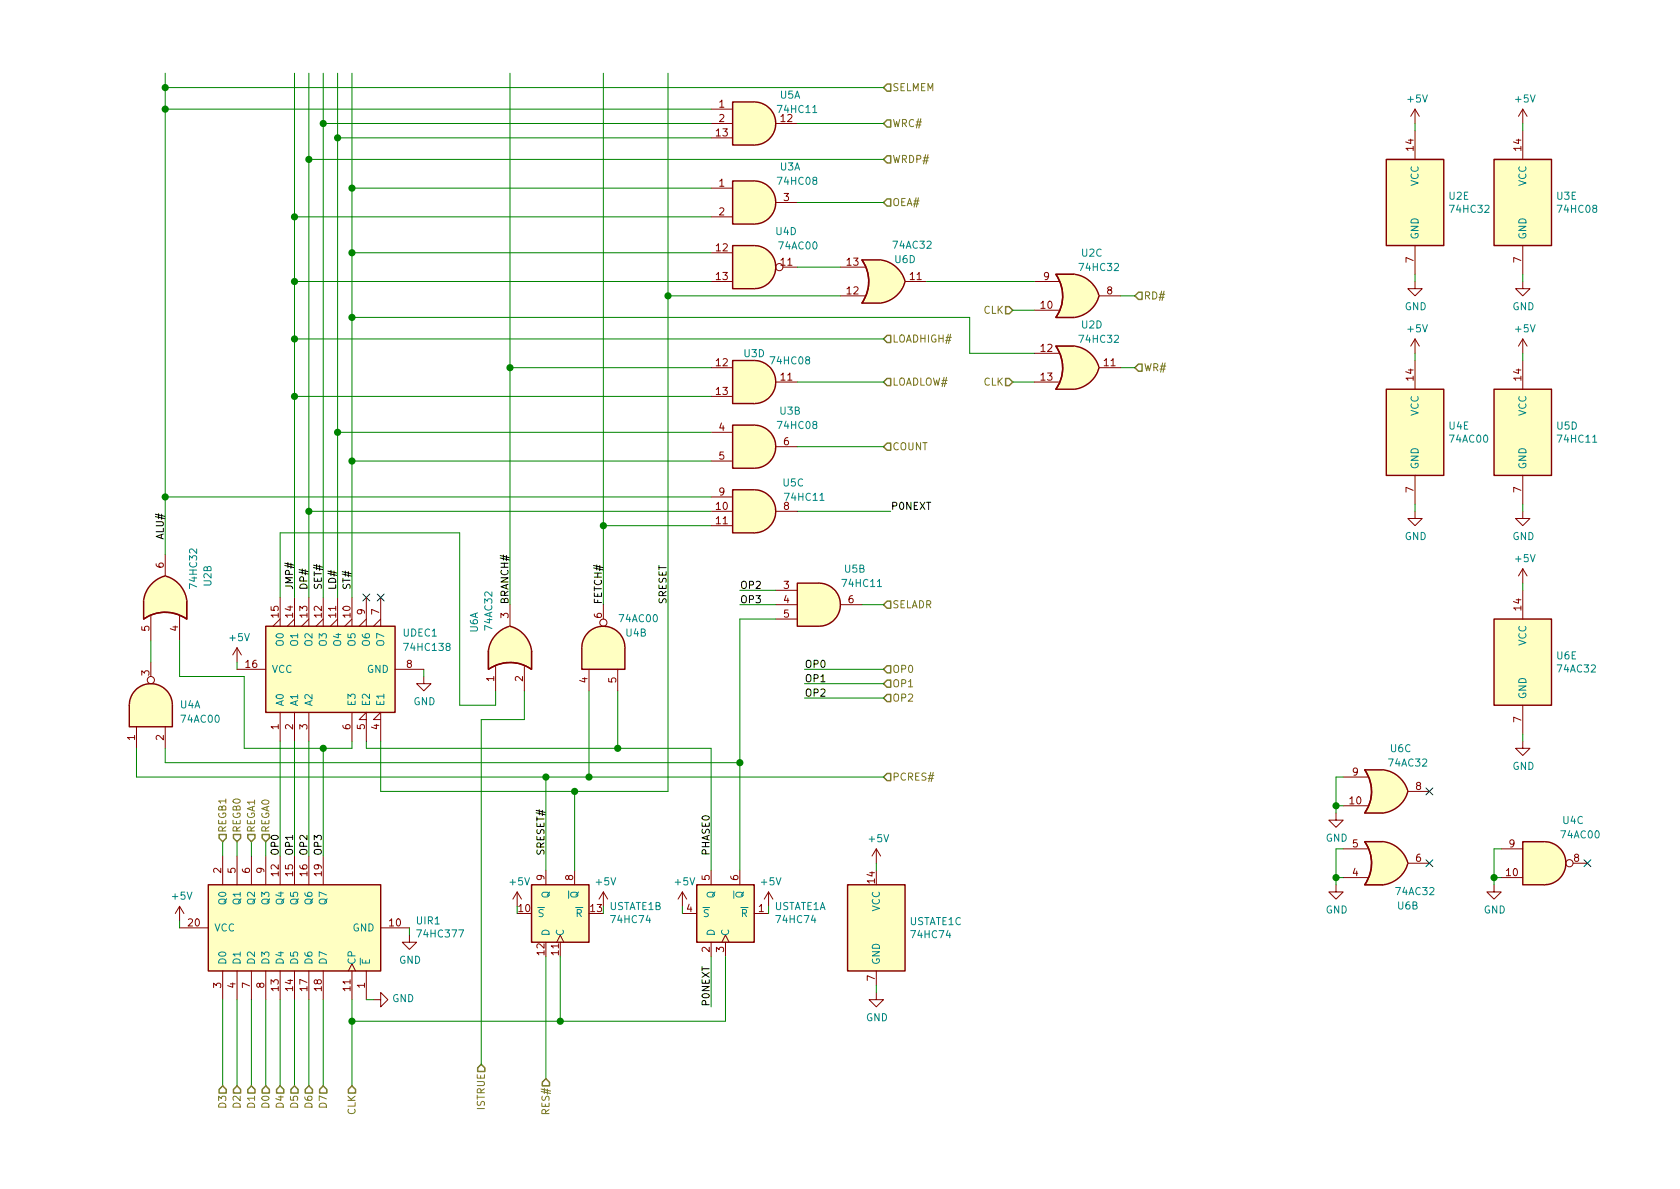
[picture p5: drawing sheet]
<svg xmlns="http://www.w3.org/2000/svg" width="297mm" height="210mm" viewBox="0 0 297 210" stroke-linecap="round" stroke-linejoin="round" font-family="sans-serif">
<g fill="#ffffc2" stroke="#ffffc2" stroke-width=".18">
<path d="M36.8 156.5h30.5v15.2h-30.5z"/>
<path d="M123.2 156.5h10.1v10.1h-10.1z"/>
<path d="M94 156.5h10.1v10.1h-10.1z"/>
<path d="M149.9 156.5h10.1v15.2h-10.1z"/>
<path d="M24 122a3.8 3.8 0 0 1 4.1-.8 3.8 3.8 0 0 1 2.4 3.5h-7.6a3.8 3.8 0 0 1 1.1-2.7z"/>
<path d="M22.9 124.7h7.6v3.8h-7.6z"/>
<path d="M104 111.9a3.8 3.8 0 0 1 4.1-.9 3.8 3.8 0 0 1 2.4 3.5h-7.6a3.8 3.8 0 0 1 1.1-2.6z"/>
<path d="M102.9 114.5h7.6v3.9h-7.6z"/>
<path d="M133.3 32a3.8 3.8 0 0 1 3.9 3.8 3.8 3.8 0 0 1-3.9 3.8z"/>
<path d="M129.5 32h3.8v7.6h-3.8z"/>
<path d="M133.3 75.2a3.8 3.8 0 0 1 3.9 3.8 3.8 3.8 0 0 1-3.9 3.8z"/>
<path d="M129.5 75.2h3.8v7.6h-3.8z"/>
<path d="M144.8 103.1a3.8 3.8 0 0 1 3.8 3.8 3.8 3.8 0 0 1-3.8 3.8z"/>
<path d="M141 103.1h3.8v7.6h-3.8z"/>
<path d="M133.3 18a3.8 3.8 0 0 1 3.9 3.8 3.8 3.8 0 0 1-3.9 3.8z"/>
<path d="M129.5 18h3.8v7.6h-3.8z"/>
<path d="M189.9 48.5a5.2 5.2 0 0 1 4.4 3.8l-5 1.3z"/>
<path d="M189.3 51l5 1.3a5.2 5.2 0 0 1-4.4 3.9z"/>
<path d="M186.7 56.1h3.2z"/>
<path d="M186.7 48.5h3.2z"/>
<path d="M186.7 48.5h3.2v7.6h-3.2a6.7 6.7 0 0 0 0-7.6z"/>
<path d="M273 148.8a3.8 3.8 0 0 1 3.9 3.8 3.8 3.8 0 0 1-3.9 3.9z"/>
<path d="M269.2 148.8h3.8v7.7h-3.8z"/>
<path d="M245.1 68.8h10.2v15.3h-10.2z"/>
<path d="M264.2 68.8h10.1v15.3h-10.1z"/>
<path d="M264.2 28.2h10.1v15.2h-10.1z"/>
<path d="M245.1 28.2h10.2v15.2h-10.2z"/>
<path d="M133.3 86.6a3.8 3.8 0 0 1 3.9 3.8 3.8 3.8 0 0 1-3.9 3.8z"/>
<path d="M129.5 86.6h3.8v7.6h-3.8z"/>
<path d="M29.2 101.8a5.2 5.2 0 0 1 3.8 4.5l-5.1 .6z"/>
<path d="M26.9 103.2l1-.8 1.3-.6 1.3 5.1-5.1-.6a5.1 5.1 0 0 1 1.5-3.1z"/>
<path d="M25.4 106.3v3.2z"/>
<path d="M33 106.3v3.2z"/>
<path d="M25.4 106.3h7.6v3.2a6.6 6.6 0 0 0-7.6 0z"/>
<path d="M133.3 63.7a3.8 3.8 0 0 1 3.9 3.9 3.8 3.8 0 0 1-3.9 3.8z"/>
<path d="M129.5 63.7h3.8v7.7h-3.8z"/>
<path d="M189.9 61.2a5.2 5.2 0 0 1 4.4 3.8l-5 1.3z"/>
<path d="M189.3 63.7l5 1.3a5.2 5.2 0 0 1-4.4 3.9z"/>
<path d="M186.7 68.8h3.2z"/>
<path d="M186.7 61.2h3.2z"/>
<path d="M186.7 61.2h3.2v7.6h-3.2a6.7 6.7 0 0 0 0-7.6z"/>
<path d="M133.3 43.4a3.8 3.8 0 0 1 3.9 3.8 3.8 3.8 0 0 1-3.9 3.8z"/>
<path d="M129.5 43.4h3.8v7.6h-3.8z"/>
<path d="M47 110.7h22.8v15.3h-22.8z"/>
<path d="M264.2 109.5h10.1v15.2h-10.1z"/>
<path d="M244.5 136.1a5.2 5.2 0 0 1 4.4 3.8l-5 1.4z"/>
<path d="M243.9 138.6l5 1.4a5.2 5.2 0 0 1-4.4 3.8z"/>
<path d="M241.3 143.8h3.2z"/>
<path d="M241.3 136.1h3.2z"/>
<path d="M241.3 136.1h3.2v7.7h-3.2a6.7 6.7 0 0 0 0-7.7z"/>
<path d="M155 48.5l5 1.3a5.2 5.2 0 0 1-4.4 3.8z"/>
<path d="M155.6 45.9a5.2 5.2 0 0 1 4.4 3.9l-5 1.3z"/>
<path d="M152.4 46h3.2z"/>
<path d="M152.4 53.6h3.2z"/>
<path d="M152.4 46h3.2v7.6h-3.2a6.6 6.6 0 0 0 0-7.6z"/>
<path d="M87.8 112.1l1.1-.9 1.2-.5 1.4 5-5.2-.5a5.1 5.1 0 0 1 1.5-3.1z"/>
<path d="M90.2 110.7a5.2 5.2 0 0 1 3.8 4.5l-5.2 .5z"/>
<path d="M94 115.2v3.2z"/>
<path d="M86.4 115.2v3.2z"/>
<path d="M86.4 115.2h7.6v3.2a6.7 6.7 0 0 0-7.6 0z"/>
<path d="M243.9 151.3l5 1.4a5.2 5.2 0 0 1-4.4 3.8z"/>
<path d="M244.5 148.8a5.2 5.2 0 0 1 4.4 3.8l-5 1.4z"/>
<path d="M241.3 148.8h3.2z"/>
<path d="M241.3 156.5h3.2z"/>
<path d="M241.3 148.8h3.2v7.7h-3.2a6.6 6.6 0 0 0 0-7.7z"/>
</g>
<g fill="none" stroke="#840000" stroke-width=".25">
<path d="M129.5 18h3.8a3.8 3.8 0 0 1 3.9 3.8 3.8 3.8 0 0 1-3.9 3.8h-3.8zM129.5 32h3.8a3.8 3.8 0 0 1 3.9 3.8 3.8 3.8 0 0 1-3.9 3.8h-3.8zM245.1 28.2h10.2v15.2h-10.2zM264.2 28.2h10.1v15.2h-10.1zM129.5 43.4h3.8a3.8 3.8 0 0 1 3.9 3.8 3.8 3.8 0 0 1-3.9 3.8h-3.8zM152.4 46h3.2h-3.2a6.7 6.7 0 0 1 0 7.6h3.2h-3.2a6.6 6.6 0 0 0 0-7.6M155.6 45.9a5.2 5.2 0 0 1 4.4 3.9M160 49.8a5.2 5.2 0 0 1-4.4 3.8M186.7 56.1h3.2M186.7 48.5h3.2M186.7 48.5a6.6 6.6 0 0 1 0 7.6M189.9 48.5a5.2 5.2 0 0 1 4.4 3.8"/>
<path d="M189.9 48.5h-3.2a6.6 6.6 0 0 1 0 7.6h3.2M194.3 52.3a5.2 5.2 0 0 1-4.4 3.9M129.5 75.2h3.8a3.8 3.8 0 0 1 3.9 3.8 3.8 3.8 0 0 1-3.9 3.8h-3.8zM129.5 63.7h3.8a3.8 3.8 0 0 1 3.9 3.9 3.8 3.8 0 0 1-3.9 3.8h-3.8zM186.7 61.2h3.2h-3.2a6.6 6.6 0 0 1 0 7.6h3.2h-3.2a6.7 6.7 0 0 0 0-7.6zM189.9 61.2a5.2 5.2 0 0 1 4.4 3.8M194.3 65a5.2 5.2 0 0 1-4.4 3.9M245.1 68.8h10.2v15.3h-10.2zM264.2 68.8h10.1v15.3h-10.1zM129.5 86.6h3.8a3.8 3.8 0 0 1 3.9 3.8 3.8 3.8 0 0 1-3.9 3.8h-3.8zM25.4 109.5v-3.2v3.2a6.7 6.7 0 0 1 7.6 0v-3.2v3.2M25.4 109.4a6.6 6.6 0 0 1 7.6 0"/>
<path d="M29.2 101.8a5.2 5.2 0 0 0-3.8 4.5M29.2 101.8a5.2 5.2 0 0 1 3.8 4.5M47 110.7h22.8v15.3h-22.8zM86.4 118.4v-3.2v3.2a6.6 6.6 0 0 1 7.6 0v-3.2v3.2M86.4 118.3a6.6 6.6 0 0 1 7.6 0M90.1 110.7a5.2 5.2 0 0 0-3.8 4.5M90.2 110.7a5.2 5.2 0 0 1 3.8 4.5M104 111.9a3.8 3.8 0 0 1 4.1-.9 3.8 3.8 0 0 1 2.4 3.5v3.9h-7.6v-3.9a3.8 3.8 0 0 1 1.1-2.6zM141 103.1h3.8a3.8 3.8 0 0 1 3.8 3.8 3.8 3.8 0 0 1-3.8 3.8h-3.8zM264.2 109.5h10.1v15.2h-10.1zM24 122a3.8 3.8 0 0 1 4.1-.8 3.8 3.8 0 0 1 2.4 3.5v3.8h-7.6v-3.8a3.8 3.8 0 0 1 1.1-2.7zM241.3 136.1h3.2h-3.2a6.6 6.6 0 0 1 0 7.7h3.2h-3.2"/>
<path d="M241.3 136.2a6.6 6.6 0 0 1 0 7.5M244.5 136.1a5.2 5.2 0 0 1 4.4 3.8M248.9 140a5.2 5.2 0 0 1-4.4 3.8M36.8 156.5h30.5v15.2h-30.5zM94 156.5h10.1v10.1h-10.1zM123.2 156.5h10.1v10.1h-10.1zM149.9 156.5h10.1v15.2h-10.1zM241.3 148.8h3.2M241.3 156.5h3.2M241.3 148.9a6.6 6.6 0 0 1 0 7.5M244.5 148.8a5.2 5.2 0 0 1 4.4 3.8M244.5 148.8h-3.2a6.7 6.7 0 0 1 0 7.7h3.2"/>
<path d="M248.9 152.7a5.2 5.2 0 0 1-4.4 3.8M269.2 148.8h3.8a3.8 3.8 0 0 1 3.9 3.8 3.8 3.8 0 0 1-3.9 3.9h-3.8z"/>
</g>
<g fill="none" stroke="#840000" stroke-width=".18">
<path d="M125.7 19.3h3.8M250.2 19.3v2.5M250.2 19.3l-.8 1.3M250.2 19.3l.8 1.3M269.2 19.3v2.5M269.2 19.3l-.7 1.3M269.2 19.3l.8 1.3M125.7 33.3h3.8M125.7 38.3h3.8M125.7 21.8h3.8M125.7 24.4h3.8M137.2 35.8h3.8"/>
<path d="M137.2 21.8h3.8M250.2 23.1v5.1M269.2 23.1v5.1M125.7 49.8h3.8M125.7 44.7h3.8M138.4 47.2h2.6M148.6 52.3h4.3M148.6 47.2h4.3M160 49.8h3.8M182.9 54.9h4.3M182.9 49.8h4.3M194.3 52.3h3.8"/>
<path d="M250.2 49.8v1.2h1.3l-1.3 1.3-1.3-1.3h1.3M250.2 43.4v5.1M250.2 59.9v2.6M250.2 59.9l-.8 1.3M250.2 59.9l.8 1.3M269.2 49.8v1.2h1.3l-1.3 1.3-1.2-1.3h1.2M269.2 43.4v5.1M269.2 59.9v2.6M269.2 59.9l-.7 1.3M269.2 59.9l.8 1.3M125.7 76.4h3.8M125.7 65h3.8"/>
<path d="M125.7 70.1h3.8M137.2 79h3.8M137.2 67.6h3.8M182.9 67.6h4.3M182.9 62.5h4.3M194.3 65h3.8M250.2 63.7v5.1M269.2 63.7v5.1M29.2 98v3.8M125.7 81.5h3.8M125.7 90.4h3.8M125.7 93h3.8"/>
<path d="M125.7 87.9h3.8M137.2 90.4h3.8M250.2 90.4v1.3h1.3l-1.3 1.3-1.3-1.3h1.3M250.2 84.1v5M269.2 90.4v1.3h1.3l-1.3 1.3-1.2-1.3h1.2M269.2 84.1v5M26.7 109v4.3M26.7 117.1v2.5M31.7 109v4.3M41.9 114.5v2.6M41.9 114.5l-.8 1.3M41.9 114.5l.8 1.3"/>
<path d="M41.9 118.4h5.1M49.5 105.7v5M49.5 109.5l-1.2 1.2M52.1 105.7v5M52.1 109.5l-1.3 1.2M54.6 105.7v5M54.6 109.5l-1.3 1.2M57.1 105.7v5M57.1 109.5l-1.2 1.2M59.7 105.7v5M59.7 109.5l-1.3 1.2M62.2 105.7v5"/>
<path d="M62.2 109.5l-1.2 1.2M64.8 105.7v5M64.8 109.5l-1.3 1.2M67.3 105.7v5M67.3 109.5l-1.3 1.2M69.8 118.4h5.1M74.9 119.6v1.3h1.3l-1.3 1.3-1.2-1.3h1.2M87.6 117.9v4.3M90.2 106.9v3.8M92.7 117.9v4.3M104.1 118.4v3.8M106.7 106.9v2.6"/>
<path d="M109.2 118.4v3.8M137.2 104.4h3.8M137.2 106.9h3.8M137.2 109.5h3.8M148.6 106.9h3.8M269.2 100.6v2.5M269.2 104.4v5.1M269.2 100.6l-.7 1.2M269.2 100.6l.8 1.2M24.1 128.5v3.8M29.2 128.5v3.8M49.5 126v5.1"/>
<path d="M52.1 126v5.1M54.6 126v5.1M62.2 126v5.1M64.8 127.2h-1.3l1.3-1.2v5.1M67.3 127.2h-1.3l1.3-1.2v5.1M237.5 137.4h4.3M248.9 139.9h3.8M269.2 131.1v1.2h1.3l-1.3 1.3-1.2-1.3h1.2M269.2 124.7v5.1M39.4 151.4v5.1M41.9 151.4v5.1M44.4 151.4v5.1"/>
<path d="M47 151.4v5.1M49.5 151.4v5.1M52.1 151.4v5.1M54.6 151.4v5.1M57.1 151.4v5.1M91.4 157.7l-.7 1.3M91.4 157.7v2.6M91.4 157.7l.8 1.3M96.5 153.9v2.6M101.6 153.9v2.6M106.7 157.7l-.8 1.3M106.7 157.7v2.6"/>
<path d="M106.7 157.7l.7 1.3M120.6 157.7l-.7 1.3M120.6 157.7v2.6M120.6 157.7l.8 1.3M125.7 153.9v2.6M130.8 153.9v2.6M135.9 157.7l-.8 1.3M135.9 157.7v2.6M135.9 157.7l.8 1.3M154.9 150.1v2.5M154.9 150.1l-.7 1.3M154.9 150.1l.8 1.3"/>
<path d="M236.2 156.5v1.2h1.3l-1.3 1.3-1.3-1.3h1.3M236.2 143.8v1.2h1.3l-1.3 1.3-1.3-1.3h1.3M237.5 155.2h4.3M237.5 150.1h4.3M237.5 142.5h4.3M248.9 152.6h3.8M264.2 156.5v1.2h1.2l-1.2 1.3-1.3-1.3h1.3M265.4 155.2h3.8M265.4 150.1h3.8M278.1 152.6h2.6M31.7 164.1h5.1M31.7 160.3l-.7 1.2"/>
<path d="M31.7 160.3v2.5M31.7 160.3l.8 1.2M39.4 171.7v5.1M41.9 171.7v5.1M44.4 171.7v5.1M47 171.7v5.1M49.5 171.7v5.1M52.1 171.7v5.1M54.6 171.7v5.1M57.1 171.7v5.1M61.6 171.7l.6-1.3 .7 1.3M62.2 171.7v5.1"/>
<path d="M64.8 171.7v5.1M66 176.8h1.3v-1.3l1.3 1.3-1.3 1.2v-1.2M67.3 164.1h5.1M72.4 165.3v1.3h1.3l-1.3 1.3-1.3-1.3h1.3M98.4 166.6l.7-1.3 .6 1.3M120.6 161.5h2.6M125.7 166.6v2.6M127.6 166.6l.7-1.3 .6 1.3M128.3 166.6v2.6M133.3 161.5h2.6M154.9 175.5v1.3h1.3l-1.3 1.2-1.2-1.2h1.2M154.9 171.7v2.5"/>
<circle cx="137.8" cy="47.2" r=".63"/>
<circle cx="106.7" cy="110.1" r=".63"/>
<circle cx="26.7" cy="120.3" r=".63"/>
<circle cx="277.5" cy="152.6" r=".63"/>
</g>
<g fill="none" stroke="#008400" stroke-width=".18">
<path d="M29.2 15.5h127M29.2 12.9v85.1M29.2 19.3h96.5M52.1 12.9v92.8M54.6 12.9v92.8M57.1 12.9v92.8M59.7 12.9v92.8M62.2 12.9v92.8M90.2 12.9v94M106.7 12.9v94M118.1 12.9v127h-50.8v-8.8M52.1 38.3h73.6"/>
<path d="M54.6 28.2h101.6M57.1 21.8h68.6M59.7 24.4h66M62.2 33.3h63.5M141 21.8h15.2M141 35.8h15.2M250.2 21.8v1.3M269.2 21.8v1.3M52.1 59.9h104.1M52.1 49.8h73.6M62.2 56.1h109.2v6.4h11.5M62.2 44.7h63.5"/>
<path d="M118.1 52.3h30.5M141 47.2h7.6M163.8 49.8h19.1M179.1 54.9h3.8M198.1 52.3h2.6M250.2 48.5v1.3M269.2 48.5v1.3M52.1 70.1h73.6M59.7 76.4h66M90.2 65h35.5M141 67.6h15.2M141 79h15.2"/>
<path d="M179.1 67.6h3.8M198.1 65h2.6M250.2 62.5v1.2M269.2 62.5v1.2M29.2 87.9h96.5M54.6 90.4h71.1M62.2 81.5h63.5M106.7 93h19M141 90.4h16.5M250.2 89.1v1.3M269.2 89.1v1.3M26.7 113.3v3.8"/>
<path d="M31.7 113.3v6.3h11.5v12.7h19v-1.2M41.9 117.1v1.3M49.5 105.7v-11.5h31.8v30.5h6.3v-2.5M74.9 118.4v1.2M130.8 106.9h6.4M130.8 104.4h6.4M137.2 109.5h-6.4v44.4M142.2 118.4h14M152.4 106.9h3.8M269.2 103.1v1.3M24.1 132.3v5.1h132.1M29.2 132.3v2.6h101.6"/>
<path d="M49.5 131.1v20.3M52.1 131.1v20.3M54.6 131.1v20.3M57.1 132.3v19.1M64.8 131.1v1.2h60.9v21.6M92.7 122.2v5h-7.6v61M96.5 137.4v16.5M101.6 139.9v14M104.1 122.2v15.2M109.2 122.2v10.1M142.2 120.9h14M142.2 123.4h14"/>
<path d="M237.5 137.4h-1.3v6.4M269.2 129.8v1.3M39.4 148.8v2.6M41.9 148.8v2.6M44.4 148.8v2.6M47 148.8v2.6M154.9 152.6v1.3M236.2 155.2h1.3M236.2 142.5h1.3M237.5 150.1h-1.3v6.4M264.2 155.2h1.2M265.4 150.1h-1.2v6.4"/>
<path d="M31.7 162.8v1.3M39.4 176.8v15.2M41.9 176.8v15.2M44.4 176.8v15.2M47 176.8v15.2M49.5 176.8v15.2M52.1 176.8v15.2M54.6 176.8v15.2M57.1 176.8v15.2M62.2 176.8v15.2M64.8 176.8h1.2M72.4 164.1v1.2"/>
<path d="M96.5 169.2v21.5M99.1 169.2v11.4M120.6 160.3v1.2M125.7 169.2v8.8M128.3 169.2v11.4h-66.1M135.9 160.3v1.2M154.9 174.2v1.3"/>
</g>
<g fill="#008400" stroke="#008400" stroke-width=".25">
<circle cx="62.2" cy="180.6" r=".51"/>
<circle cx="99.1" cy="180.6" r=".51"/>
<circle cx="96.5" cy="137.4" r=".51"/>
<circle cx="109.2" cy="132.3" r=".51"/>
<circle cx="106.7" cy="93" r=".51"/>
<circle cx="104.1" cy="137.4" r=".51"/>
<circle cx="29.2" cy="15.5" r=".51"/>
<circle cx="29.2" cy="87.9" r=".51"/>
<circle cx="264.2" cy="155.2" r=".51"/>
<circle cx="57.2" cy="132.3" r=".51"/>
<circle cx="29.2" cy="19.3" r=".51"/>
<circle cx="130.8" cy="134.9" r=".51"/>
<circle cx="57.2" cy="21.8" r=".51"/>
<circle cx="59.7" cy="24.4" r=".51"/>
<circle cx="54.6" cy="28.2" r=".51"/>
<circle cx="62.2" cy="56.1" r=".51"/>
<circle cx="52.1" cy="59.9" r=".51"/>
<circle cx="59.7" cy="76.4" r=".51"/>
<circle cx="62.2" cy="81.5" r=".51"/>
<circle cx="54.6" cy="90.4" r=".51"/>
<circle cx="52.1" cy="70.1" r=".51"/>
<circle cx="90.2" cy="65" r=".51"/>
<circle cx="52.1" cy="38.3" r=".51"/>
<circle cx="62.2" cy="33.3" r=".51"/>
<circle cx="101.6" cy="139.9" r=".51"/>
<circle cx="62.2" cy="44.7" r=".51"/>
<circle cx="52.1" cy="49.8" r=".51"/>
<circle cx="118.1" cy="52.3" r=".51"/>
<circle cx="236.2" cy="155.2" r=".51"/>
<circle cx="236.2" cy="142.5" r=".51"/>
</g>
<g fill="none" stroke="#848400" stroke-width=".25">
<path d="M156.8 14.9h.7v1.2h-.7l-.6-.6zM156.8 35.2h.7v1.2h-.7l-.6-.6zM156.8 27.6h.7v1.2h-.7l-.6-.6zM156.8 21.2h.7v1.3h-.7l-.6-.7zM156.8 59.3h.7v1.3h-.7l-.6-.7zM177.8 54.2h.6l.7 .7-.7 .6h-.6zM201.3 51.7h.6v1.3h-.6l-.6-.7zM156.8 78.4h.7v1.2h-.7l-.6-.6zM156.8 66.9h.7v1.3h-.7l-.6-.6zM177.8 66.9h.6l.7 .7-.7 .6h-.6zM201.3 64.4h.6v1.3h-.6l-.6-.7zM156.8 106.3h.7v1.3h-.7l-.6-.7z"/>
<path d="M156.8 117.7h.7v1.3h-.7l-.6-.6zM156.8 136.8h.7v1.2h-.7l-.6-.6zM156.8 120.3h.7v1.2h-.7l-.6-.6zM156.8 122.8h.7v1.3h-.7l-.6-.7zM38.7 147.6h1.3v.6l-.6 .6-.7-.6zM41.3 147.6h1.2v.6l-.6 .6-.6-.6zM43.8 147.6h1.3v.6l-.7 .6-.6-.6zM46.4 147.6h1.2v.6l-.6 .6-.6-.6zM38.7 192.7l.7-.7 .6 .7v.6h-1.3zM41.9 192l.6 .7v.6h-1.2v-.6zM44.4 192l.7 .7v.6h-1.3v-.6zM47 192l.6 .7v.6h-1.2v-.6z"/>
<path d="M49.5 192l.7 .7v.6h-1.3v-.6zM52.1 192l.6 .7v.6h-1.3v-.6zM54 192.7l.6-.7 .6 .7v.6h-1.2zM57.1 192l.7 .7v.6h-1.3v-.6zM61.6 192.7l.6-.7 .7 .7v.6h-1.3zM85.1 188.2l.6 .6v.7h-1.2v-.7zM96.5 190.7l.7 .7v.6h-1.3v-.6z"/>
</g>
<path d="M64.2 105l1.2 1.3M65.4 105l-1.2 1.3M66.7 105l1.2 1.3M67.9 105l-1.2 1.3M252.1 139.3l1.2 1.3M253.3 139.3l-1.2 1.3M252.1 152l1.2 1.3M253.3 152l-1.2 1.3M280.1 152l1.2 1.3M281.3 152l-1.2 1.3" fill="none" stroke="#000084" stroke-width=".18"/>
<g font-size="1.8" fill="#008484">
<text x="137.9" y="17.4">U5A</text>
<text x="137.7" y="20">74HC11</text>
<text x="249" y="18.1">+5V</text>
<text x="268" y="18.1">+5V</text>
<text x="137.7" y="32.7">74HC08</text>
<text x="137.9" y="30.1">U3A</text>
<text x="250.8" y="32.9" transform="rotate(-90 250.8 32.9)">VCC</text>
<text x="256.2" y="35.3">U2E</text>
<text x="269.9" y="32.9" transform="rotate(-90 269.9 32.9)">VCC</text>
<text x="275.3" y="35.3">U3E</text>
<text x="137.2" y="41.6">U4D</text>
<text x="256.6" y="37.6">74HC32</text>
<text x="275.6" y="37.6">74HC08</text>
<text x="137.9" y="44.1">74AC00</text>
<text x="158.1" y="44">74AC32</text>
<text x="158.3" y="46.5">U6D</text>
<text x="191.1" y="47.9">74HC32</text>
<text x="191.3" y="45.4">U2C</text>
<text x="250.8" y="42.4" transform="rotate(-90 250.8 42.4)">GND</text>
<text x="269.9" y="42.4" transform="rotate(-90 269.9 42.4)">GND</text>
<text x="191.3" y="58.1">U2D</text>
<text x="248.4" y="54.9">GND</text>
<text x="249" y="58.8">+5V</text>
<text x="267.4" y="54.9">GND</text>
<text x="268" y="58.8">+5V</text>
<text x="131.6" y="63.2">U3D</text>
<text x="136.5" y="64.4">74HC08</text>
<text x="191.1" y="60.6">74HC32</text>
<text x="137.7" y="75.9">74HC08</text>
<text x="137.9" y="73.3">U3B</text>
<text x="250.8" y="73.6" transform="rotate(-90 250.8 73.6)">VCC</text>
<text x="256.2" y="76">U4E</text>
<text x="269.9" y="73.6" transform="rotate(-90 269.9 73.6)">VCC</text>
<text x="275.3" y="76">U5D</text>
<text x="250.8" y="83.1" transform="rotate(-90 250.8 83.1)">GND</text>
<text x="256.5" y="78.3">74AC00</text>
<text x="269.9" y="83.1" transform="rotate(-90 269.9 83.1)">GND</text>
<text x="275.6" y="78.3">74HC11</text>
<text x="138.5" y="86">U5C</text>
<text x="139" y="88.6">74HC11</text>
<text x="248.4" y="95.5">GND</text>
<text x="267.4" y="95.5">GND</text>
<text x="149.4" y="101.3">U5B</text>
<text x="268" y="99.4">+5V</text>
<text x="34.8" y="103.8" transform="rotate(-90 34.8 103.8)">74HC32</text>
<text x="37.4" y="103.6" transform="rotate(-90 37.4 103.6)">U2B</text>
<text x="149.2" y="103.8">74HC11</text>
<text x="40.7" y="113.4">+5V</text>
<text x="71.3" y="112.6">UDEC1</text>
<text x="84.5" y="111.8" transform="rotate(-90 84.5 111.8)">U6A</text>
<text x="87" y="111.3" transform="rotate(-90 87 111.3)">74AC32</text>
<text x="109.7" y="110">74AC00</text>
<text x="110.7" y="112.6">U4B</text>
<text x="48" y="119">VCC</text>
<text x="50.2" y="114.1" transform="rotate(-90 50.2 114.1)">O0</text>
<text x="52.7" y="114.1" transform="rotate(-90 52.7 114.1)">O1</text>
<text x="55.2" y="114.1" transform="rotate(-90 55.2 114.1)">O2</text>
<text x="57.8" y="114.1" transform="rotate(-90 57.8 114.1)">O3</text>
<text x="60.3" y="114.1" transform="rotate(-90 60.3 114.1)">O4</text>
<text x="62.9" y="114.1" transform="rotate(-90 62.9 114.1)">O5</text>
<text x="64.9" y="119">GND</text>
<text x="65.4" y="114.1" transform="rotate(-90 65.4 114.1)">O6</text>
<text x="67.9" y="114.1" transform="rotate(-90 67.9 114.1)">O7</text>
<text x="71.8" y="115.1">74HC138</text>
<text x="269.9" y="114.2" transform="rotate(-90 269.9 114.2)">VCC</text>
<text x="275.3" y="116.6">U6E</text>
<text x="275.5" y="118.9">74AC32</text>
<text x="31.9" y="125.3">U4A</text>
<text x="50.2" y="125" transform="rotate(-90 50.2 125)">A0</text>
<text x="52.7" y="125" transform="rotate(-90 52.7 125)">A1</text>
<text x="55.2" y="125" transform="rotate(-90 55.2 125)">A2</text>
<text x="62.9" y="125" transform="rotate(-90 62.9 125)">E3</text>
<text x="65.4" y="125" transform="rotate(-90 65.4 125)">E2</text>
<text x="67.9" y="125" transform="rotate(-90 67.9 125)">E1</text>
<text x="73.1" y="124.7">GND</text>
<text x="269.9" y="123.7" transform="rotate(-90 269.9 123.7)">GND</text>
<text x="32.2" y="127.8">74AC00</text>
<text x="245.7" y="135.6">74AC32</text>
<text x="245.9" y="133">U6C</text>
<text x="267.4" y="136.1">GND</text>
<text x="153.7" y="148.9">+5V</text>
<text x="234.4" y="148.8">GND</text>
<text x="276.2" y="148.3">74AC00</text>
<text x="276.4" y="145.7">U4C</text>
<text x="30.5" y="159.1">+5V</text>
<text x="40" y="159.8" transform="rotate(-90 40 159.8)">Q0</text>
<text x="42.5" y="159.8" transform="rotate(-90 42.5 159.8)">Q1</text>
<text x="45.1" y="159.8" transform="rotate(-90 45.1 159.8)">Q2</text>
<text x="47.6" y="159.8" transform="rotate(-90 47.6 159.8)">Q3</text>
<text x="50.2" y="159.8" transform="rotate(-90 50.2 159.8)">Q4</text>
<text x="52.7" y="159.8" transform="rotate(-90 52.7 159.8)">Q5</text>
<text x="55.2" y="159.8" transform="rotate(-90 55.2 159.8)">Q6</text>
<text x="57.8" y="159.8" transform="rotate(-90 57.8 159.8)">Q7</text>
<text x="90.2" y="156.6">+5V</text>
<text x="97.2" y="158.8" transform="rotate(-90 97.2 158.8)">Q</text>
<text x="102.2" y="158.8" transform="rotate(-90 102.2 158.8)">Q</text>
<text x="105.5" y="156.6">+5V</text>
<text x="107.7" y="160.9">USTATE1B</text>
<text x="119.4" y="156.6">+5V</text>
<text x="126.4" y="158.8" transform="rotate(-90 126.4 158.8)">Q</text>
<text x="131.4" y="158.8" transform="rotate(-90 131.4 158.8)">Q</text>
<text x="134.7" y="156.6">+5V</text>
<text x="136.8" y="160.9">USTATE1A</text>
<text x="155.6" y="161.2" transform="rotate(-90 155.6 161.2)">VCC</text>
<text x="234.4" y="161.5">GND</text>
<text x="247" y="158.3">74AC32</text>
<text x="247.2" y="160.8">U6B</text>
<text x="262.3" y="161.5">GND</text>
<text x="37.8" y="164.7">VCC</text>
<text x="62.4" y="164.7">GND</text>
<text x="73.7" y="163.5">UIR1</text>
<text x="74.1" y="165.8">74HC377</text>
<text x="95" y="162.2">S</text>
<text x="97.2" y="165.6" transform="rotate(-90 97.2 165.6)">D</text>
<text x="99.7" y="165.6" transform="rotate(-90 99.7 165.6)">C</text>
<text x="101.9" y="162.2">R</text>
<text x="108.3" y="163.2">74HC74</text>
<text x="124.2" y="162.2">S</text>
<text x="126.4" y="165.6" transform="rotate(-90 126.4 165.6)">D</text>
<text x="128.9" y="165.6" transform="rotate(-90 128.9 165.6)">C</text>
<text x="131.1" y="162.2">R</text>
<text x="137.5" y="163.2">74HC74</text>
<text x="160.8" y="163.6">USTATE1C</text>
<text x="161.3" y="165.9">74HC74</text>
<text x="40" y="170.7" transform="rotate(-90 40 170.7)">D0</text>
<text x="42.5" y="170.7" transform="rotate(-90 42.5 170.7)">D1</text>
<text x="45.1" y="170.7" transform="rotate(-90 45.1 170.7)">D2</text>
<text x="47.6" y="170.7" transform="rotate(-90 47.6 170.7)">D3</text>
<text x="50.2" y="170.7" transform="rotate(-90 50.2 170.7)">D4</text>
<text x="52.7" y="170.7" transform="rotate(-90 52.7 170.7)">D5</text>
<text x="55.2" y="170.7" transform="rotate(-90 55.2 170.7)">D6</text>
<text x="57.8" y="170.7" transform="rotate(-90 57.8 170.7)">D7</text>
<text x="62.9" y="170.7" transform="rotate(-90 62.9 170.7)">CP</text>
<text x="65.4" y="170.7" transform="rotate(-90 65.4 170.7)">E</text>
<text x="70.6" y="170.4">GND</text>
<text x="155.6" y="170.7" transform="rotate(-90 155.6 170.7)">GND</text>
<text x="69.3" y="177.2">GND</text>
<text x="153.1" y="180.6">GND</text>
</g>
<g font-size="1.8" fill="#848400">
<text x="157.7" y="16.1">SELMEM</text>
<text x="157.7" y="22.5">WRC#</text>
<text x="157.7" y="28.8">WRDP#</text>
<text x="157.7" y="36.4">OEA#</text>
<text x="202.2" y="53">RD#</text>
<text x="173.9" y="55.5">CLK</text>
<text x="157.7" y="60.6">LOADHIGH#</text>
<text x="202.2" y="65.7">WR#</text>
<text x="157.7" y="68.2">LOADLOW#</text>
<text x="173.9" y="68.2">CLK</text>
<text x="157.7" y="79.6">COUNT</text>
<text x="157.7" y="107.6">SELADR</text>
<text x="157.7" y="119">OP0</text>
<text x="157.7" y="121.5">OP1</text>
<text x="157.7" y="124.1">OP2</text>
<text x="157.7" y="138">PCRES#</text>
<text x="40" y="147.3" transform="rotate(-90 40 147.3)">REGB1</text>
<text x="42.5" y="147.3" transform="rotate(-90 42.5 147.3)">REGB0</text>
<text x="45.1" y="147.3" transform="rotate(-90 45.1 147.3)">REGA1</text>
<text x="47.6" y="147.3" transform="rotate(-90 47.6 147.3)">REGA0</text>
<text x="40" y="195.8" transform="rotate(-90 40 195.8)">D3</text>
<text x="42.5" y="195.8" transform="rotate(-90 42.5 195.8)">D2</text>
<text x="45.1" y="195.8" transform="rotate(-90 45.1 195.8)">D1</text>
<text x="47.6" y="195.8" transform="rotate(-90 47.6 195.8)">D0</text>
<text x="50.2" y="195.8" transform="rotate(-90 50.2 195.8)">D4</text>
<text x="52.7" y="195.8" transform="rotate(-90 52.7 195.8)">D5</text>
<text x="55.2" y="195.8" transform="rotate(-90 55.2 195.8)">D6</text>
<text x="57.8" y="195.8" transform="rotate(-90 57.8 195.8)">D7</text>
<text x="62.9" y="197.2" transform="rotate(-90 62.9 197.2)">CLK</text>
<text x="85.7" y="196.2" transform="rotate(-90 85.7 196.2)">ISTRUE</text>
<text x="97.2" y="196.9" transform="rotate(-90 97.2 196.9)">RES#</text>
</g>
<g font-size="1.8" fill="#840000">
<text x="127.2" y="19">1</text>
<text x="127.2" y="21.6">2</text>
<text x="138.1" y="21.6">12</text>
<text x="126.7" y="24.1">13</text>
<text x="249.9" y="26.6" transform="rotate(-90 249.9 26.6)">14</text>
<text x="269" y="26.6" transform="rotate(-90 269 26.6)">14</text>
<text x="127.2" y="33">1</text>
<text x="138.6" y="35.6">3</text>
<text x="127.2" y="38.1">2</text>
<text x="126.7" y="44.4">12</text>
<text x="138.1" y="47">11</text>
<text x="149.8" y="47">13</text>
<text x="249.9" y="46.5" transform="rotate(-90 249.9 46.5)">7</text>
<text x="269" y="46.5" transform="rotate(-90 269 46.5)">7</text>
<text x="126.7" y="49.5">13</text>
<text x="149.8" y="52.1">12</text>
<text x="161" y="49.5">11</text>
<text x="184.6" y="49.5">9</text>
<text x="195.7" y="52.1">8</text>
<text x="184.1" y="54.6">10</text>
<text x="126.7" y="64.8">12</text>
<text x="184.1" y="62.2">12</text>
<text x="195.2" y="64.8">11</text>
<text x="126.7" y="69.8">13</text>
<text x="138.1" y="67.3">11</text>
<text x="184.1" y="67.3">13</text>
<text x="249.9" y="67.3" transform="rotate(-90 249.9 67.3)">14</text>
<text x="269" y="67.3" transform="rotate(-90 269 67.3)">14</text>
<text x="127.2" y="76.2">4</text>
<text x="127.2" y="81.3">5</text>
<text x="138.6" y="78.7">6</text>
<text x="127.2" y="87.6">9</text>
<text x="249.9" y="87.1" transform="rotate(-90 249.9 87.1)">7</text>
<text x="269" y="87.1" transform="rotate(-90 269 87.1)">7</text>
<text x="126.7" y="90.2">10</text>
<text x="126.7" y="92.7">11</text>
<text x="138.6" y="90.2">8</text>
<text x="29" y="100.4" transform="rotate(-90 29 100.4)">6</text>
<text x="138.6" y="104.1">3</text>
<text x="138.6" y="106.7">4</text>
<text x="150" y="106.7">6</text>
<text x="269" y="107.9" transform="rotate(-90 269 107.9)">14</text>
<text x="26.4" y="111.6" transform="rotate(-90 26.4 111.6)">5</text>
<text x="31.5" y="111.6" transform="rotate(-90 31.5 111.6)">4</text>
<text x="49.3" y="109.2" transform="rotate(-90 49.3 109.2)">15</text>
<text x="51.8" y="109.2" transform="rotate(-90 51.8 109.2)">14</text>
<text x="54.4" y="109.2" transform="rotate(-90 54.4 109.2)">13</text>
<text x="56.9" y="109.2" transform="rotate(-90 56.9 109.2)">12</text>
<text x="59.4" y="109.2" transform="rotate(-90 59.4 109.2)">11</text>
<text x="62" y="109.2" transform="rotate(-90 62 109.2)">10</text>
<text x="64.5" y="108.7" transform="rotate(-90 64.5 108.7)">9</text>
<text x="67.1" y="108.7" transform="rotate(-90 67.1 108.7)">7</text>
<text x="89.9" y="109.3" transform="rotate(-90 89.9 109.3)">3</text>
<text x="106.4" y="109.3" transform="rotate(-90 106.4 109.3)">6</text>
<text x="138.6" y="109.2">5</text>
<text x="26.4" y="119.5" transform="rotate(-90 26.4 119.5)">3</text>
<text x="43.5" y="118.1">16</text>
<text x="71.9" y="118.1">8</text>
<text x="87.4" y="120.5" transform="rotate(-90 87.4 120.5)">1</text>
<text x="92.5" y="120.5" transform="rotate(-90 92.5 120.5)">2</text>
<text x="103.9" y="120.7" transform="rotate(-90 103.9 120.7)">4</text>
<text x="109" y="120.7" transform="rotate(-90 109 120.7)">5</text>
<text x="23.9" y="130.9" transform="rotate(-90 23.9 130.9)">1</text>
<text x="29" y="130.9" transform="rotate(-90 29 130.9)">2</text>
<text x="49.3" y="129" transform="rotate(-90 49.3 129)">1</text>
<text x="51.8" y="129" transform="rotate(-90 51.8 129)">2</text>
<text x="54.4" y="129" transform="rotate(-90 54.4 129)">3</text>
<text x="62" y="129" transform="rotate(-90 62 129)">6</text>
<text x="64.5" y="129" transform="rotate(-90 64.5 129)">5</text>
<text x="67.1" y="129" transform="rotate(-90 67.1 129)">4</text>
<text x="269" y="127.7" transform="rotate(-90 269 127.7)">7</text>
<text x="239.2" y="137.2">9</text>
<text x="238.7" y="142.2">10</text>
<text x="250.3" y="139.7">8</text>
<text x="239.2" y="149.9">5</text>
<text x="266.9" y="149.9">9</text>
<text x="39.1" y="154.4" transform="rotate(-90 39.1 154.4)">2</text>
<text x="41.7" y="154.4" transform="rotate(-90 41.7 154.4)">5</text>
<text x="44.2" y="154.4" transform="rotate(-90 44.2 154.4)">6</text>
<text x="46.7" y="154.4" transform="rotate(-90 46.7 154.4)">9</text>
<text x="49.3" y="154.9" transform="rotate(-90 49.3 154.9)">12</text>
<text x="51.8" y="154.9" transform="rotate(-90 51.8 154.9)">15</text>
<text x="54.4" y="154.9" transform="rotate(-90 54.4 154.9)">16</text>
<text x="56.9" y="154.9" transform="rotate(-90 56.9 154.9)">19</text>
<text x="96.3" y="155.7" transform="rotate(-90 96.3 155.7)">9</text>
<text x="101.3" y="155.7" transform="rotate(-90 101.3 155.7)">8</text>
<text x="125.5" y="155.7" transform="rotate(-90 125.5 155.7)">5</text>
<text x="130.6" y="155.7" transform="rotate(-90 130.6 155.7)">6</text>
<text x="239.2" y="154.9">4</text>
<text x="250.3" y="152.4">6</text>
<text x="266.4" y="154.9">10</text>
<text x="278.3" y="152.4">8</text>
<text x="121.4" y="161.3">4</text>
<text x="134.1" y="161.3">1</text>
<text x="154.7" y="156.2" transform="rotate(-90 154.7 156.2)">14</text>
<text x="33.3" y="163.8">20</text>
<text x="68.9" y="163.8">10</text>
<text x="96.3" y="168.9" transform="rotate(-90 96.3 168.9)">12</text>
<text x="98.8" y="168.9" transform="rotate(-90 98.8 168.9)">11</text>
<text x="125.5" y="168.4" transform="rotate(-90 125.5 168.4)">2</text>
<text x="128" y="168.4" transform="rotate(-90 128 168.4)">3</text>
<text x="154.7" y="173.5" transform="rotate(-90 154.7 173.5)">7</text>
<text x="39.1" y="174.7" transform="rotate(-90 39.1 174.7)">3</text>
<text x="41.7" y="174.7" transform="rotate(-90 41.7 174.7)">4</text>
<text x="44.2" y="174.7" transform="rotate(-90 44.2 174.7)">7</text>
<text x="46.7" y="174.7" transform="rotate(-90 46.7 174.7)">8</text>
<text x="49.3" y="175.2" transform="rotate(-90 49.3 175.2)">13</text>
<text x="51.8" y="175.2" transform="rotate(-90 51.8 175.2)">14</text>
<text x="54.4" y="175.2" transform="rotate(-90 54.4 175.2)">17</text>
<text x="56.9" y="175.2" transform="rotate(-90 56.9 175.2)">18</text>
<text x="62" y="175.2" transform="rotate(-90 62 175.2)">11</text>
<text x="64.5" y="174.7" transform="rotate(-90 64.5 174.7)">1</text>
</g>
<g font-size="1.8">
<text x="29" y="95.5" transform="rotate(-90 29 95.5)">ALU#</text>
<text x="157.5" y="90.2">P0NEXT</text>
<text x="51.8" y="104.4" transform="rotate(-90 51.8 104.4)">JMP#</text>
<text x="54.4" y="104.4" transform="rotate(-90 54.4 104.4)">DP#</text>
<text x="56.9" y="104.4" transform="rotate(-90 56.9 104.4)">SET#</text>
<text x="59.4" y="104.4" transform="rotate(-90 59.4 104.4)">LD#</text>
<text x="62" y="104.4" transform="rotate(-90 62 104.4)">ST#</text>
<text x="89.9" y="106.9" transform="rotate(-90 89.9 106.9)">BRANCH#</text>
<text x="106.4" y="106.9" transform="rotate(-90 106.4 106.9)">FETCH#</text>
<text x="117.9" y="106.9" transform="rotate(-90 117.9 106.9)">SRESET</text>
<text x="130.8" y="106.7">OP3</text>
<text x="130.8" y="104.1">OP2</text>
<text x="142.2" y="118.1">OP0</text>
<text x="142.2" y="120.6">OP1</text>
<text x="142.2" y="123.2">OP2</text>
<text x="49.3" y="151.4" transform="rotate(-90 49.3 151.4)">OP0</text>
<text x="51.8" y="151.4" transform="rotate(-90 51.8 151.4)">OP1</text>
<text x="54.4" y="151.4" transform="rotate(-90 54.4 151.4)">OP2</text>
<text x="56.9" y="151.4" transform="rotate(-90 56.9 151.4)">OP3</text>
<text x="96.3" y="151.4" transform="rotate(-90 96.3 151.4)">SRESET#</text>
<text x="125.5" y="151.4" transform="rotate(-90 125.5 151.4)">PHASE0</text>
<text x="125.5" y="178" transform="rotate(-90 125.5 178)">P0NEXT</text>
</g>
<g font-size="1.8" fill="#008400">
<text x="91.7" y="161.3">10</text>
<text x="104.4" y="161.3">13</text>
</g>
</svg>
